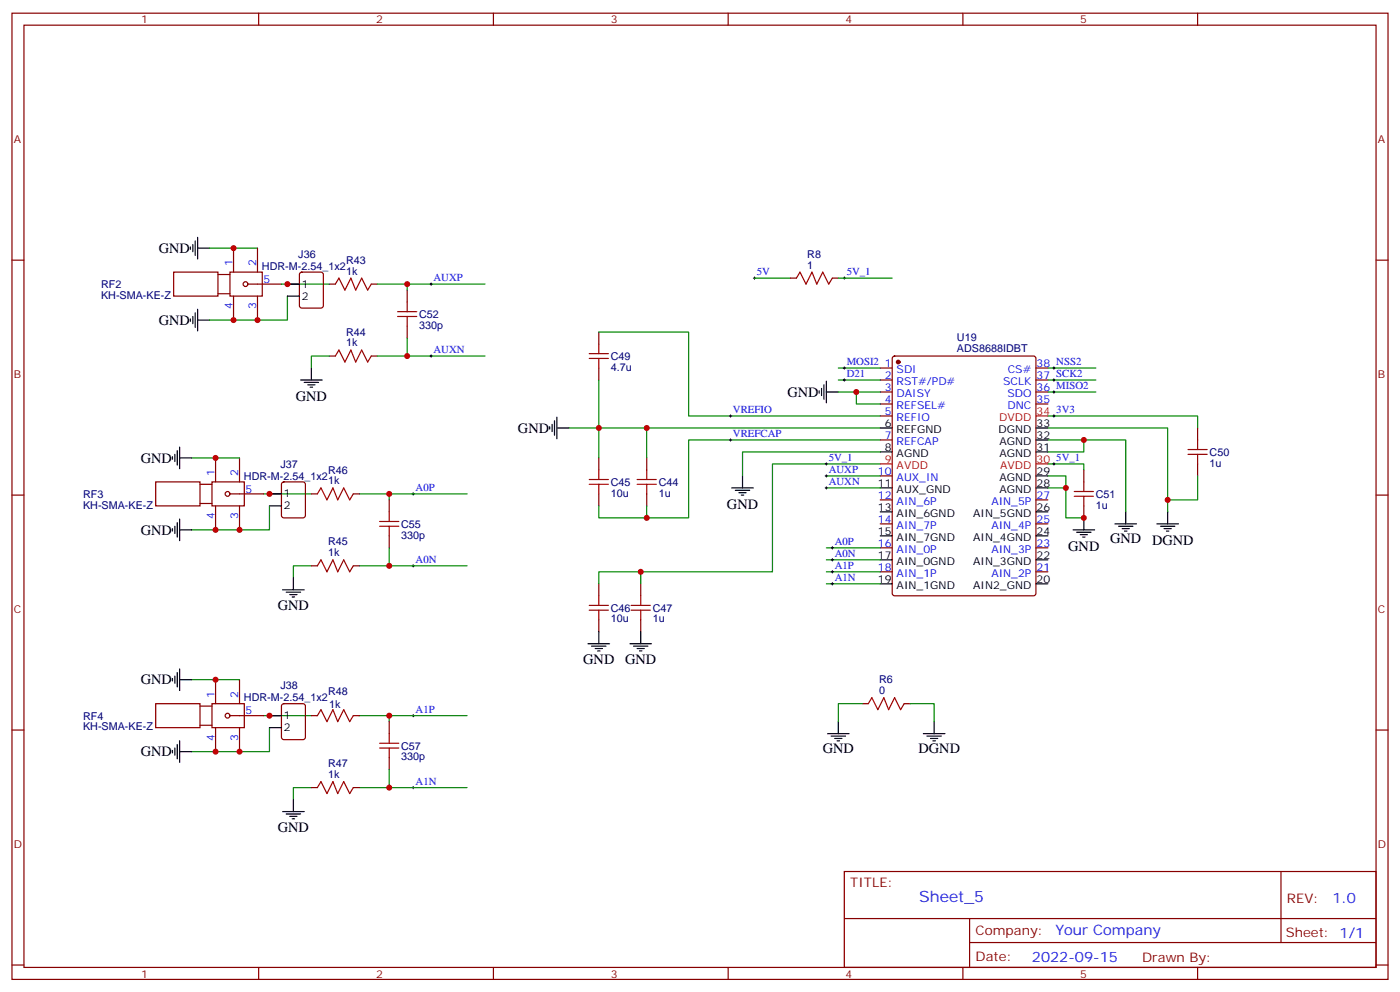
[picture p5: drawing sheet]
<svg xmlns="http://www.w3.org/2000/svg" width="412mm" height="292mm" viewBox="0 0 412 292" stroke-linecap="round" stroke-linejoin="round" font-family="sans-serif">
<g fill="none" stroke="#870000" stroke-width=".35">
<path d="M3.5 3.9h405.4v284.3h-405.4zM7.1 7.4h398.2v277.3h-398.2zM76.2 3.9v3.5M145.3 3.9v3.5M214.5 3.9v3.5M283.6 3.9v3.5M352.8 3.9v3.5M3.5 76.6h3.6M68.8 73v7.1M75.8 73v7.1M405.3 76.6h3.6M51.2 80.1h13v7h-13z"/>
<path d="M64.2 86.4h3.5M64.2 80.8h3.5M67.7 80.1h9.6v7h-9.6zM68.8 87.1v7.1M73 83.6h9.9M75.8 87.1v7.1M88.4 80.3l.5-.2h5.6l.7 .4v9.5l-.4 .6-5.9 .1-.7-.5v-9.4zM97 83.6h1.8M109.4 83.6h1.7M119.9 85.4v3.5M119.9 96v3.5M176.4 97.7v3.5"/>
<path d="M232.8 81.8h1.8M245.2 81.8h1.7M97 104.8h1.8M109.4 104.8h1.7M176.4 108.3v3.5M259.3 108.3h3.5M259.3 111.8h3.5M259.3 115.4h3.5M259.3 118.9h3.5M263.1 105l.4-.2h40.9l.7 .4 .1 69.4-.5 .7h-41.2l-.6-.4-.1-69.4zM305.2 108.3h3.5M305.2 111.8h3.5"/>
<path d="M305.2 115.4h3.5M305.2 118.9h3.5M63.5 134.8v7M70.6 134.8v7M176.4 134.8v3.5M190.5 134.8v3.5M259.3 122.4h3.5M259.3 129.5h3.5M319.3 138.3v3.5M352.8 125.9v3.6M352.8 136.5v3.6M3.5 145.7h3.6"/>
<path d="M45.9 141.8h13v7.1h-13zM58.9 148.2h3.5M58.9 142.5h3.5M62.4 141.8h9.6v7.1h-9.6zM63.5 148.9v7M67.7 145.3h9.9M70.6 148.9v7M83.1 142l.5-.2h5.7l.6 .4 .1 9.5-.5 .6-5.9 .1-.6-.5-.1-9.4zM91.7 145.3h1.8M104.1 145.3h1.7M114.7 147.1v3.5M114.7 157.7v3.5"/>
<path d="M176.4 145.3v3.6M190.5 145.3v3.6M259.3 140.1h3.5M259.3 147.1h3.5M259.3 154.2h3.5M305.2 147.1h3.5M305.2 154.2h3.5M319.3 148.9v3.5M405.3 145.7h3.6M91.7 166.5h1.8M104.1 166.5h1.7M176.4 171.8v3.5"/>
<path d="M188.7 171.8v3.5M259.3 161.2h3.5M259.3 168.3h3.5M305.2 161.2h3.5M305.2 168.3h3.5M176.4 182.4v3.5M188.7 182.4v3.5M3.5 214.8h3.6M45.9 207.1h13v7h-13zM58.9 213.4h3.5M58.9 207.8h3.5M62.4 207.1h9.6v7h-9.6z"/>
<path d="M63.5 200v7.1M63.5 214.1v7.1M67.7 210.6h9.9M70.6 200v7.1M70.6 214.1v7.1M83.1 207.3l.5-.2h5.7l.6 .4 .1 9.5-.5 .6-5.9 .1-.6-.5-.1-9.4zM91.7 210.6h1.8M104.1 210.6h1.7M114.7 212.4v3.5M254 207.1h1.8M266.3 207.1h1.8M405.3 214.8h3.6"/>
<path d="M91.7 231.8h1.8M104.1 231.8h1.7M114.7 223v3.5M248.7 256.5h156.6v28.2h-156.6zM377.3 256.5v20.9M248.7 270.3h156.5M285.6 277.4h119.6M285.6 270.3v14.1M3.5 284h3.6M76.2 284.7v3.5M145.3 284.7v3.5M214.5 284.7v3.5"/>
<path d="M283.6 284.7v3.5M352.8 284.7v3.5M405.3 284h3.6"/>
<circle cx="72.3" cy="83.6" r=".71"/>
<circle cx="67" cy="145.3" r=".71"/>
<circle cx="67" cy="210.6" r=".71"/>
</g>
<circle cx="264.6" cy="106.5" r=".53" fill="#870000" stroke="#870000" stroke-width=".35"/>
<g fill="none" stroke="#000" stroke-width=".35">
<path d="M56.1 72.7v.7M56.8 72v2.1M57.5 70.9v4.2M58.2 73h3.5M58.2 69.8v6.4M56.1 93.8v.7M56.8 93.1v2.1M57.5 92.1v4.2M58.2 91v6.4M58.2 94.2h3.5M84.7 83.6h3.5M84.7 87.1h3.5"/>
<path d="M88.5 111.8h6.4M89.6 112.5h4.2M90.7 113.2h2.1M91.4 113.9h.7M91.7 108.3v3.5M241.3 115v.7M242 114.3v2.1M242.7 113.2v4.3M243.4 115.4h3.5M243.4 112.2v6.3M50.8 134.4v.7M51.5 133.7v2.1"/>
<path d="M52.2 132.6v4.3M52.9 131.6v6.3M52.9 134.8h3.5M161.9 125.6v.7M162.6 124.9v2.1M163.3 123.8v4.3M164 125.9h3.6M164 122.8v6.3M259.3 125.9h3.5M259.3 133h3.5M305.2 125.9h3.5M305.2 133h3.5"/>
<path d="M305.2 129.5h3.5M50.8 155.6v.7M51.5 154.9v2.1M52.2 153.8v4.2M52.9 155.9h3.5M52.9 152.8v6.3M79.4 145.3h3.5M79.4 148.9h3.5M215.5 143.6h6.4M216.6 144.3h4.2M217.7 145h2.1M218.4 145.7h.7"/>
<path d="M218.7 140.1v3.5M259.3 143.6h3.5M259.3 150.6h3.5M259.3 157.7h3.5M305.2 143.6h3.5M305.2 150.6h3.5M305.2 157.7h3.5M305.2 140.1h3.5M316.1 155.9h6.3M317.1 156.6h4.3M318.2 157.3h2.1M318.9 158h.7"/>
<path d="M319.3 152.4v3.5M328.4 154.2h6.4M329.5 154.9h4.2M330.6 155.6h2.1M331.3 156.3h.7M331.6 150.6v3.6M340.8 154.2h6.3M341.8 154.9h4.3M342.9 155.6h2.1M343.6 156.3h.7M344 150.6v3.6M83.3 173.6h6.3"/>
<path d="M84.3 174.3h4.2M85.4 175h2.1M86.1 175.7h.7M86.4 170v3.6M259.3 164.7h3.5M259.3 171.8h3.5M305.2 164.7h3.5M305.2 171.8h3.5M50.8 199.7v.7M51.5 199v2.1M52.2 197.9v4.2M52.9 196.8v6.4"/>
<path d="M173.2 189.4h6.4M174.3 190.1h4.2M175.3 190.9h2.1M176 191.6h.7M176.4 185.9v3.5M185.6 189.4h6.3M186.6 190.1h4.3M187.7 190.9h2.1M188.4 191.6h.7M188.7 185.9v3.5M52.2 219.1v4.2M52.9 218v6.4"/>
<path d="M52.9 200h3.5M79.4 210.6h3.5M79.4 214.1h3.5M243.8 215.9h6.3M244.8 216.6h4.3M245.9 217.3h2.1M246.6 218h.7M246.9 212.4v3.5M272 215.9h6.3M273 216.6h4.3M274.1 217.3h2.1M274.8 218h.7"/>
<path d="M275.2 212.4v3.5M50.8 220.8v.7M51.5 220.1v2.1M52.9 221.2h3.5M83.3 238.8h6.3M84.3 239.5h4.2M86.4 235.3v3.5M85.4 240.2h2.1M86.1 240.9h.7"/>
</g>
<path d="M259.3 136.5h3.5M305.2 136.5h3.5M305.2 122.4h3.5" fill="none" stroke="#f00" stroke-width=".35"/>
<g fill="none" stroke="#008700" stroke-width=".35">
<path d="M61.7 73h14.1M82.9 83.6h14.1M84.7 87.1v7.1h-23M111.1 83.6h8.8v1.8M119.9 83.6h23M119.9 99.5v5.3M176.4 97.7h26.4v24.7h56.5M222.2 81.8h10.6M246.9 81.8h15.9M97 104.8h-5.3v3.5M111.1 104.8h31.8M176.4 111.8v23"/>
<path d="M246.9 115.4h12.4M246.9 108.3h12.4M246.9 111.8h12.4M252.2 115.4v3.5h7.1M308.7 115.4h14.1M308.7 108.3h14.1M308.7 111.8h14.1M56.4 134.8h14.2M167.6 125.9h91.7M190.5 125.9v8.9M259.3 136.5h-31.8v31.8h-51.1v3.5M259.3 129.5h-56.5v22.9h-26.4v-3.5"/>
<path d="M259.3 133h-40.6v7.1M308.7 125.9h35.3v24.7M308.7 122.4h44.1v3.5M308.7 136.5h10.6v1.8M308.7 129.5h10.6v3.5h-10.6M319.3 129.5h12.3v21.1M77.6 145.3h14.1M79.4 148.9v7h-23M105.8 145.3h8.9v1.8M114.7 145.3h22.9M190.5 148.9v3.5M243.4 140.1h15.9"/>
<path d="M243.4 143.6h15.9M308.7 140.1h5.3v12.3h5.3M308.7 143.6h5.3M352.8 140.1v7h-8.8M91.7 166.5h-5.3v3.5M105.8 166.5h31.8M114.7 161.2v5.3M188.7 168.3v3.5M243.4 161.2h15.9M243.4 164.7h15.9M243.4 168.3h15.9M243.4 171.8h15.9"/>
<path d="M56.4 200h14.2M77.6 210.6h14.1M79.4 214.1v7.1h-23M105.8 210.6h8.9v1.8M114.7 210.6h22.9M254 207.1h-7.1v5.3M268.1 207.1h7.1v5.3M91.7 231.8h-5.3v3.5M105.8 231.8h31.8M114.7 226.5v5.3"/>
</g>
<g fill="none" stroke="#a10000" stroke-width=".35">
<path d="M98.8 83.6l1-1.8 1.8 3.6 1.8-3.6 1.4 3.6 1.7-3.6 1.8 3.6 1.1-1.8M117.1 91.7h5.7M117.1 93.1h5.7M119.9 88.9v2.8M119.9 93.1v2.9M234.6 81.8l1.1-1.7 1.7 3.5 1.8-3.5 1.4 3.5 1.8-3.5 1.7 3.5 1.1-1.8M98.8 104.8l1-1.8 1.8 3.5 1.8-3.5 1.4 3.5 1.7-3.5 1.8 3.5 1.1-1.7M173.6 105.5h5.6M173.6 104.1h5.6M176.4 101.2v2.9M176.4 105.5v2.8M176.4 138.3v2.8"/>
<path d="M190.5 138.3v2.8M350 133.7h5.6M350 132.3h5.6M352.8 129.5v2.8M352.8 133.7v2.8M93.5 145.3l1-1.7 1.8 3.5 1.8-3.5 1.4 3.5 1.7-3.5 1.8 3.5 1.1-1.8M111.8 153.5h5.7M111.8 154.9h5.7M114.7 150.6v2.9M114.7 154.9v2.8M173.6 141.1h5.6M173.6 142.5h5.6"/>
<path d="M176.4 142.5v2.8M187.7 141.1h5.6M187.7 142.5h5.6M190.5 142.5v2.8M316.4 146h5.7M316.4 144.6h5.7M319.3 141.8v2.8M319.3 146v2.9M93.5 166.5l1-1.8 1.8 3.6 1.8-3.6 1.4 3.6 1.7-3.6 1.8 3.6 1.1-1.8M173.6 178.2h5.6M173.6 179.6h5.6M176.4 175.3v2.9"/>
<path d="M176.4 179.6v2.8M185.9 178.2h5.7M185.9 179.6h5.7M188.7 175.3v2.9M188.7 179.6v2.8M93.5 210.6l1-1.8 1.8 3.6 1.8-3.6 1.4 3.6 1.7-3.6 1.8 3.6 1.1-1.8M111.8 218.7h5.7M114.7 215.9v2.8M255.8 207.1l1-1.8 1.8 3.5 1.7-3.5 1.5 3.5 1.7-3.5 1.8 3.5 1-1.7M93.5 231.8l1-1.8 1.8 3.5 1.8-3.5 1.4 3.5 1.7-3.5 1.8 3.5 1.1-1.7M111.8 220.1h5.7M114.7 220.1v2.9"/>
</g>
<g fill="none" stroke="#000" stroke-width=".29">
<path d="M126.6 83.6h.8M127 83.3v.7M221.9 81.8h.7M222.2 81.5v.7M248.4 81.8h.7M248.7 81.5v.7M126.6 104.8h.8M127 104.4v.7M248.4 108.3h.7M248.4 111.8h.7M248.7 107.9v.8M248.7 111.5v.7"/>
<path d="M310.1 108.3h.7M310.1 111.8h.7M310.1 115.4h.7M310.4 107.9v.8M310.4 111.5v.7M310.4 115v.7M214.8 122.4h.7M214.8 129.5h.7M215.2 122.1v.7M215.2 129.1v.7M243.1 136.5h.7M243.4 136.2v.7"/>
<path d="M243.4 139.7v.7M310.1 122.4h.7M310.1 136.5h.7M310.4 122.1v.7M310.4 136.2v.7M121.4 145.3h.7M121.7 145v.7M243.1 140.1h.7M243.1 143.6h.7M243.4 143.2v.7M121.4 166.5h.7M121.7 166.2v.7"/>
<path d="M244.8 161.2h.7M244.8 164.7h.7M244.8 168.3h.7M244.8 171.8h.7M245.2 160.9v.7M245.2 164.4v.7M245.2 167.9v.7M245.2 171.4v.8M121.4 210.6h.7M121.7 210.3v.7M121.4 231.8h.7M121.7 231.4v.7"/>
</g>
<g fill="#c00">
<circle cx="188.7" cy="168.3" r=".88"/>
<circle cx="176.4" cy="125.9" r=".88"/>
<circle cx="190.5" cy="152.4" r=".88"/>
<circle cx="190.5" cy="125.9" r=".88"/>
<circle cx="252.2" cy="115.4" r=".88"/>
<circle cx="68.8" cy="73" r=".88"/>
<circle cx="119.9" cy="83.6" r=".88"/>
<circle cx="68.8" cy="94.2" r=".88"/>
<circle cx="63.5" cy="155.9" r=".88"/>
<circle cx="114.7" cy="145.3" r=".88"/>
<circle cx="63.5" cy="134.8" r=".88"/>
<circle cx="63.5" cy="221.2" r=".88"/>
<circle cx="114.7" cy="210.6" r=".88"/>
<circle cx="63.5" cy="200" r=".88"/>
<circle cx="119.9" cy="104.8" r=".88"/>
<circle cx="114.7" cy="166.5" r=".88"/>
<circle cx="114.7" cy="231.8" r=".88"/>
<circle cx="75.8" cy="94.2" r=".88"/>
<circle cx="70.6" cy="155.9" r=".88"/>
<circle cx="70.6" cy="221.2" r=".88"/>
<circle cx="84.7" cy="83.6" r=".88"/>
<circle cx="79.4" cy="145.3" r=".88"/>
<circle cx="79.4" cy="210.6" r=".88"/>
<circle cx="344" cy="147.1" r=".88"/>
<circle cx="319.3" cy="129.5" r=".88"/>
<circle cx="319.3" cy="152.4" r=".88"/>
<circle cx="314" cy="143.6" r=".88"/>
</g>
<text font-size="4.6" fill="#00f" x="270.8" y="265.5">Sheet_5</text>
<g font-size="4.2">
<text x="46.8" y="74.4">GND</text>
<text x="46.8" y="95.6">GND</text>
<text x="87.1" y="117.9">GND</text>
<text x="232" y="116.8">GND</text>
<text x="152.6" y="127.4">GND</text>
<text x="41.5" y="136.1">GND</text>
<text x="214.1" y="149.6">GND</text>
<text x="41.5" y="157.3">GND</text>
<text x="327" y="159.8">GND</text>
<text x="339.4" y="160.2">DGND</text>
<text x="314.7" y="162">GND</text>
<text x="81.8" y="179.6">GND</text>
<text x="171.8" y="195.5">GND</text>
<text x="184.2" y="195.5">GND</text>
<text x="41.5" y="201.4">GND</text>
<text x="242.4" y="221.5">GND</text>
<text x="270.6" y="221.5">DGND</text>
<text x="41.5" y="222.6">GND</text>
<text x="81.8" y="244.9">GND</text>
</g>
<g font-size="4.2" fill="#00f">
<text x="392.5" y="265.7">1.0</text>
<text x="310.9" y="275.3">Your Company</text>
<text x="304" y="283.1">2022-09-15</text>
</g>
<g font-size="3.9" fill="#800">
<text x="250.5" y="261.1">TITLE:</text>
<text x="379.1" y="265.7">REV:</text>
<text x="287.4" y="275.3">Company:</text>
<text x="378.7" y="275.9">Sheet: 1/1</text>
<text x="287.4" y="282.9">Date:</text>
<text x="336.4" y="283">Drawn By:</text>
</g>
<g font-size="3.2" fill="#800">
<text x="41.6" y="6.9">1</text>
<text x="110.8" y="6.9">2</text>
<text x="179.9" y="6.9">3</text>
<text x="249.1" y="6.9">4</text>
<text x="318.2" y="6.9">5</text>
<text x="4.1" y="42">A</text>
<text x="405.9" y="42">A</text>
<text x="4.1" y="111.1">B</text>
<text x="405.9" y="111.1">B</text>
<text x="4.1" y="180.3">C</text>
<text x="405.9" y="180.3">C</text>
<text x="4.1" y="249.4">D</text>
<text x="405.9" y="249.4">D</text>
<text x="41.6" y="287.7">1</text>
<text x="110.8" y="287.7">2</text>
<text x="179.9" y="287.7">3</text>
<text x="249.1" y="287.7">4</text>
<text x="318.2" y="287.7">5</text>
</g>
<g font-size="3.2" fill="#000080">
<text x="87.9" y="75.8">J36</text>
<text x="102" y="77.6">R43</text>
<text x="237.8" y="75.8">R8</text>
<text x="77.2" y="79.4">HDR-M-2.54_1x2</text>
<text x="102" y="80.8">1k</text>
<text x="237.8" y="79">1</text>
<text x="29.8" y="88">KH-SMA-KE-Z</text>
<text x="29.8" y="84.7">RF2</text>
<text x="123.5" y="93.6">C52</text>
<text x="102" y="102">1k</text>
<text x="102" y="98.8">R44</text>
<text x="123.5" y="96.7">330p</text>
<text x="281.9" y="100.4">U19</text>
<text x="179.9" y="105.9">C49</text>
<text x="281.9" y="103.5">ADS8688IDBT</text>
<text x="179.9" y="109.1">4.7u</text>
<text x="82.6" y="137.6">J37</text>
<text x="356.3" y="137.3">1u</text>
<text x="356.3" y="134.1">C50</text>
<text x="71.9" y="141.1">HDR-M-2.54_1x2</text>
<text x="96.7" y="142.5">1k</text>
<text x="96.7" y="139.3">R46</text>
<text x="179.9" y="142.9">C45</text>
<text x="194" y="143">C44</text>
<text x="24.5" y="149.7">KH-SMA-KE-Z</text>
<text x="24.5" y="146.5">RF3</text>
<text x="179.9" y="146.2">10u</text>
<text x="194" y="146.1">1u</text>
<text x="322.8" y="149.6">1u</text>
<text x="322.8" y="146.5">C51</text>
<text x="118.2" y="155.3">C55</text>
<text x="96.7" y="160.5">R45</text>
<text x="118.2" y="158.5">330p</text>
<text x="96.7" y="163.7">1k</text>
<text x="179.9" y="183.2">10u</text>
<text x="179.9" y="180">C46</text>
<text x="192.3" y="183.2">1u</text>
<text x="192.3" y="180">C47</text>
<text x="82.6" y="202.8">J38</text>
<text x="259" y="201.1">R6</text>
<text x="71.9" y="206.4">HDR-M-2.54_1x2</text>
<text x="96.7" y="204.6">R48</text>
<text x="97" y="208.2">1k</text>
<text x="258.9" y="204.3">0</text>
<text x="24.5" y="215">KH-SMA-KE-Z</text>
<text x="24.5" y="211.7">RF4</text>
<text x="118.2" y="220.6">C57</text>
<text x="96.7" y="225.8">R47</text>
<text x="118.2" y="223.7">330p</text>
<text x="96.7" y="229">1k</text>
</g>
<g font-size="3.2" fill="#00f">
<text x="68.4" y="78.3" transform="rotate(-90 68.4 78.3)">1</text>
<text x="75.5" y="78.3" transform="rotate(-90 75.5 78.3)">2</text>
<text x="77.6" y="83.3">5</text>
<text x="127.7" y="82.7">AUXP</text>
<text x="223" y="81">5V</text>
<text x="249.4" y="81">5V_1</text>
<text x="68.4" y="90.9" transform="rotate(-90 68.4 90.9)">4</text>
<text x="75.5" y="90.9" transform="rotate(-90 75.5 90.9)">3</text>
<text x="127.7" y="103.9">AUXN</text>
<text x="249.4" y="107.4">MOSI2</text>
<text x="260.6" y="107.9">1</text>
<text x="305.3" y="107.9">38 NSS2</text>
<text x="249.4" y="110.9">D21</text>
<text x="260.6" y="111.5">2</text>
<text x="264.1" y="109.7">SDI</text>
<text x="264.1" y="113.2">RST#/PD#</text>
<text x="295.5" y="113.2">SCLK</text>
<text x="296.9" y="109.7">CS#</text>
<text x="305.3" y="111.5">37 SCK2</text>
<text x="260.6" y="115">3</text>
<text x="260.6" y="118.5">4</text>
<text x="264.1" y="116.8">DAISY</text>
<text x="296.7" y="116.8">SDO</text>
<text x="305.3" y="118.5">35</text>
<text x="305.3" y="115">36 MISO2</text>
<text x="215.9" y="121.5">VREFIO</text>
<text x="260.6" y="122.1">5</text>
<text x="264.1" y="120.3">REFSEL#</text>
<text x="264.1" y="123.8">REFIO</text>
<text x="296.8" y="120.3">DNC</text>
<text x="311.1" y="121.5">3V3</text>
<text x="215.9" y="128.6">VREFCAP</text>
<text x="260.6" y="129.1">7</text>
<text x="264.1" y="130.9">REFCAP</text>
<text x="244.1" y="135.6">5V_1</text>
<text x="311.1" y="135.6">5V_1</text>
<text x="63.1" y="140.1" transform="rotate(-90 63.1 140.1)">1</text>
<text x="70.2" y="140.1" transform="rotate(-90 70.2 140.1)">2</text>
<text x="244.1" y="139.2">AUXP</text>
<text x="244.1" y="142.7">AUXN</text>
<text x="258.6" y="139.7">10</text>
<text x="264.1" y="141.5">AUX_IN</text>
<text x="72.3" y="145">5</text>
<text x="122.4" y="144.5">A0P</text>
<text x="258.6" y="146.8">12</text>
<text x="264.1" y="148.5">AIN_6P</text>
<text x="292" y="148.5">AIN_5P</text>
<text x="305.3" y="146.8">27</text>
<text x="63.1" y="152.7" transform="rotate(-90 63.1 152.7)">4</text>
<text x="70.2" y="152.7" transform="rotate(-90 70.2 152.7)">3</text>
<text x="258.6" y="153.8">14</text>
<text x="264.1" y="155.6">AIN_7P</text>
<text x="292" y="155.6">AIN_4P</text>
<text x="305.3" y="153.8">25</text>
<text x="245.9" y="160.3">A0P</text>
<text x="258.6" y="160.9">16</text>
<text x="305.3" y="160.9">23</text>
<text x="122.4" y="165.6">A0N</text>
<text x="245.9" y="163.9">A0N</text>
<text x="245.9" y="167.4">A1P</text>
<text x="258.6" y="167.9">18</text>
<text x="264.1" y="162.6">AIN_0P</text>
<text x="292" y="162.6">AIN_3P</text>
<text x="305.3" y="167.9">21</text>
<text x="245.9" y="170.9">A1N</text>
<text x="264.1" y="169.7">AIN_1P</text>
<text x="292" y="169.7">AIN_2P</text>
<text x="63.1" y="205.3" transform="rotate(-90 63.1 205.3)">1</text>
<text x="70.2" y="205.3" transform="rotate(-90 70.2 205.3)">2</text>
<text x="122.4" y="209.7">A1P</text>
<text x="72.3" y="210.3">5</text>
<text x="63.1" y="217.9" transform="rotate(-90 63.1 217.9)">4</text>
<text x="70.2" y="217.9" transform="rotate(-90 70.2 217.9)">3</text>
<text x="122.4" y="230.9">A1N</text>
</g>
<g font-size="3.2">
<text x="88.9" y="84.7">1</text>
<text x="88.9" y="88.2">2</text>
<text x="260.6" y="125.6">6</text>
<text x="305.3" y="125.6">33</text>
<text x="264.1" y="127.4">REFGND</text>
<text x="294.1" y="127.4">DGND</text>
<text x="294.4" y="130.9">AGND</text>
<text x="305.3" y="129.1">32</text>
<text x="260.6" y="132.6">8</text>
<text x="264.1" y="134.4">AGND</text>
<text x="294.4" y="134.4">AGND</text>
<text x="305.3" y="132.6">31</text>
<text x="258.6" y="143.2">11</text>
<text x="294.4" y="141.5">AGND</text>
<text x="305.3" y="143.2">28</text>
<text x="305.3" y="139.7">29</text>
<text x="83.6" y="146.4">1</text>
<text x="83.6" y="149.9">2</text>
<text x="264.1" y="145">AUX_GND</text>
<text x="294.4" y="145">AGND</text>
<text x="258.6" y="150.3">13</text>
<text x="264.1" y="152">AIN_6GND</text>
<text x="286.7" y="152">AIN_5GND</text>
<text x="305.3" y="150.3">26</text>
<text x="258.6" y="157.3">15</text>
<text x="264.1" y="159.1">AIN_7GND</text>
<text x="286.7" y="159.1">AIN_4GND</text>
<text x="305.3" y="157.3">24</text>
<text x="258.6" y="164.4">17</text>
<text x="264.1" y="166.2">AIN_0GND</text>
<text x="286.7" y="166.2">AIN_3GND</text>
<text x="305.3" y="164.4">22</text>
<text x="258.6" y="171.4">19</text>
<text x="264.1" y="173.2">AIN_1GND</text>
<text x="286.7" y="173.2">AIN2_GND</text>
<text x="305.3" y="171.4">20</text>
<text x="83.6" y="211.7">1</text>
<text x="83.6" y="215.2">2</text>
</g>
<g font-size="3.2" fill="#f00">
<text x="294.3" y="123.8">DVDD</text>
<text x="305.3" y="122.1">34</text>
<text x="260.6" y="136.2">9</text>
<text x="264.1" y="137.9">AVDD</text>
<text x="294.6" y="137.9">AVDD</text>
<text x="305.3" y="136.2">30</text>
</g>
</svg>
